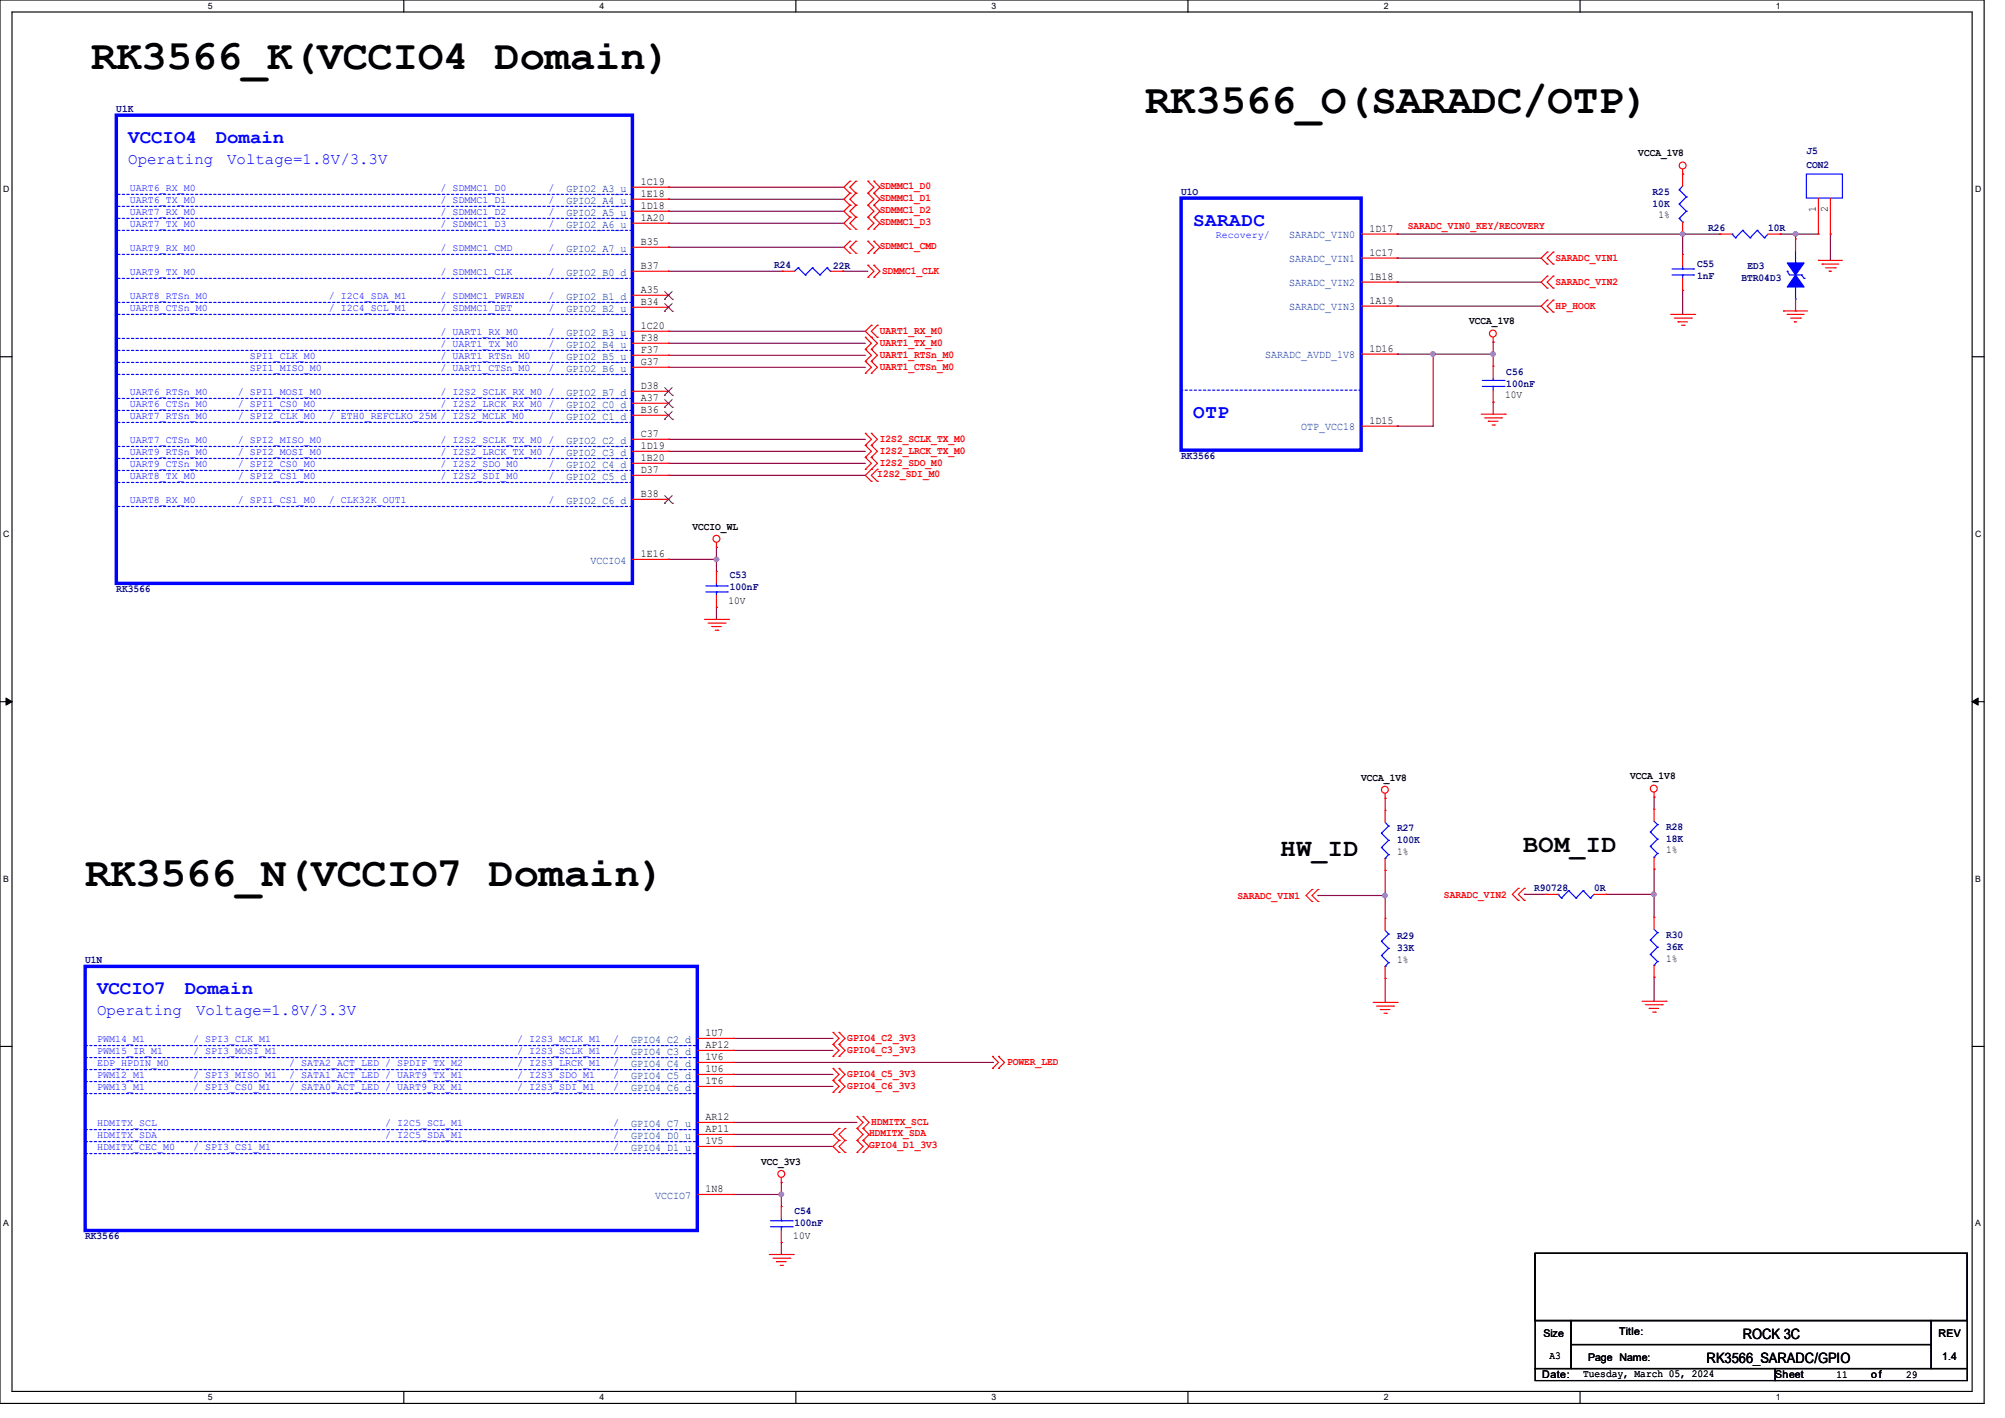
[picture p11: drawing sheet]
<svg xmlns="http://www.w3.org/2000/svg" width="297mm" height="210mm" viewBox="0 0 297 210" stroke-linecap="round" stroke-linejoin="round" font-family="sans-serif">
<path d="M0 0h293.9v207.9h-293.9zM1.8 1.8h290.3v204.3h-290.3z" fill="none" stroke="#000" stroke-width=".17"/>
<g fill="#fff">
<path d="M30.8 .2h.7v1.4h-.7z"/>
<path d="M30.8 206.2h.7v1.4h-.7z"/>
</g>
<path d="M59.8 0v1.8M59.8 206.1v1.8" fill="none" stroke="#000" stroke-width=".17"/>
<g fill="#fff">
<path d="M88.8 .2h.7v1.4h-.7z"/>
<path d="M88.8 206.2h.7v1.4h-.7z"/>
</g>
<path d="M117.9 0v1.8M117.9 206.1v1.8" fill="none" stroke="#000" stroke-width=".17"/>
<g fill="#fff">
<path d="M146.9 .2h.7v1.4h-.7z"/>
<path d="M146.9 206.2h.7v1.4h-.7z"/>
</g>
<path d="M176 0v1.8M176 206.1v1.8" fill="none" stroke="#000" stroke-width=".17"/>
<g fill="#fff">
<path d="M205 .2h.7v1.4h-.7z"/>
<path d="M205 206.2h.7v1.4h-.7z"/>
</g>
<path d="M234.1 0v1.8M234.1 206.1v1.8" fill="none" stroke="#000" stroke-width=".17"/>
<g fill="#fff">
<path d="M263.1 .2h.6v1.4h-.6z"/>
<path d="M263.1 206.2h.6v1.4h-.6z"/>
<path d="M.5 27.3h.9v1.4h-.9z"/>
<path d="M292.6 27.3h.9v1.4h-.9z"/>
<path d="M.5 78.4h.9v1.4h-.9z"/>
<path d="M292.6 78.4h.9v1.4h-.9z"/>
</g>
<path d="M0 52.8h1.8M292.1 52.8h1.8" fill="none" stroke="#000" stroke-width=".17"/>
<g fill="#fff">
<path d="M.5 129.5h.8v1.4h-.8z"/>
<path d="M292.6 129.5h.8v1.4h-.8z"/>
</g>
<path d="M0 103.9h1.8M292.1 103.9h1.8" fill="none" stroke="#000" stroke-width=".17"/>
<path d="M.9 103.4l.9 .5-.9 .5zM292.1 103.9l.9-.5v1z" fill="#000" stroke="#000" stroke-width=".15"/>
<g fill="#fff">
<path d="M.5 180.5h.8v1.4h-.8z"/>
<path d="M292.6 180.5h.8v1.4h-.8z"/>
</g>
<path d="M0 155h1.8M292.1 155h1.8M227.4 185.6h64v10h-64zM227.4 195.6h5.3v7.1h-5.3zM232.7 195.6h53.4v3.5h-53.4zM232.7 199.1h53.4v3.6h-53.4zM286.1 195.6h5.3v7.1h-5.3zM227.4 202.7h35.6v1.8h-35.6zM263 202.7h28.4v1.8h-28.4z" fill="none" stroke="#000" stroke-width=".17"/>
<g fill="none" stroke="#800040" stroke-width=".17">
<path d="M99 27.7h.1M99 29.5h.1M99 31.3h.1M99 36.6h.1M99 33.1h.1M99 27.7h26M99 29.5h26M99 31.3h26M99 36.6h26M99 33.1h26M207 34.7h.1M207 38.2h.1"/>
<path d="M207 34.7h47.8M207 38.2h21.3M249.3 34.7h.1M249.3 34.7v3M263.7 34.7h.1M263.7 34.7h5.7M266 34.7h.1M266 34.7v.7M271.1 34.7h.1M271.1 34.7v3.9M99 40.2h.1M99 49.1h.1"/>
<path d="M99 50.8h.1M99 52.6h.1M99 54.4h.1M99 40.2h16.9M99 49.1h29.2M99 50.8h29.2M99 52.6h29.2M99 54.4h29.2M124.8 40.2h.1M124.8 40.2h3.8M207 52.5h.1M207 45.3h.1"/>
<path d="M207 41.8h.1M207 52.5h14.2M207 45.3h21.3M207 41.8h21.3M212.3 52.5h.1M212.3 52.5v10.6h-5.3M221.2 52.5h.1M221.2 59.6h.1M221.2 50.7h.1M221.2 50.7v3.5M221.2 59.6v1.7M249.3 43h.1"/>
<path d="M249.3 43v3.6M99 65.1h.1M99 66.8h.1M99 68.6h.1M99 70.4h.1M99 65.1h29.2M99 66.8h29.2M99 68.6h29.2M99 70.4h29.2M207 63.1h.1M99 82.8h.1M99 82.8h7.1"/>
<path d="M106.1 82.8h.1M106.1 90h.1M106.1 81.1h.1M106.1 81.1v3.5M106.1 90v1.7M205.2 118.2h.1M205.2 118.2v1.8M245 118.1h.1M245 118.1v1.7M195.2 132.6h.1M195.2 132.6h10M205.2 128.9h.1"/>
<path d="M205.2 132.6h.1M205.2 128.9v7.1M225.8 132.5h.1M225.8 132.5h3.2M237.9 132.5h.1M237.9 132.5h7.1M245 128.7h.1M245 132.5h.1M245 128.7v7.1M108.6 159.1h.1M108.6 155.6h.1M108.6 153.8h.1"/>
<path d="M108.6 159.1h14.8M108.6 155.6h14.8M108.6 153.8h14.8M108.6 157.4h38.4M147 157.4h.1M205.2 144.9h.1M205.2 144.9v3.6M245 144.7h.1M245 144.7v3.6M108.6 176.9h.1M108.6 169.8h.1M108.6 166.2h.1"/>
<path d="M108.6 168h.1M108.6 160.9h.1M108.6 176.9h7.1M108.6 169.8h14.8M108.6 166.2h18.4M108.6 168h14.8M108.6 160.9h14.8M115.7 175.1h.1M115.7 176.9h.1M115.7 175.1v3.6M115.7 184h.1M115.7 184v1.8"/>
</g>
<g fill="#f0f" stroke="#f0f" stroke-width=".17">
<circle cx="106.1" cy="82.8" r=".33"/>
<circle cx="221.2" cy="52.4" r=".33"/>
<circle cx="249.3" cy="34.6" r=".33"/>
<circle cx="115.7" cy="176.9" r=".33"/>
<circle cx="212.3" cy="52.4" r=".33"/>
<circle cx="266" cy="34.6" r=".33"/>
<circle cx="205.2" cy="132.6" r=".33"/>
<circle cx="245" cy="132.4" r=".33"/>
</g>
<g fill="none" stroke="#f00" stroke-width=".17">
<path d="M93.7 27.7h5.3M93.7 29.5h5.3M93.7 31.3h5.3M93.7 33.1h5.3M93.7 36.6h5.3M99 27.7h.1M99 29.5h.1M99 31.3h.1M99 33.1h.1M99 36.6h.1M125.9 26.8h.1M125.9 28.6h.1"/>
<path d="M125.9 30.4h.1M125.9 32.2h.1M125.9 34h.1M125.9 35.7h.1M125.9 37.5h.1M125.9 26.8l-.9 .9 .9 .9M125.9 32.2l-.9 .9 .9 .9M125.9 28.6l-.9 .9 .9 .9M125.9 30.4l-.9 .9 .9 .9M125.9 35.7l-.9 .9 .9 .9M126.8 28.6h.1M126.8 26.8h.1"/>
<path d="M126.8 30.4h.1M126.8 32.2h.1M126.8 34h.1M126.8 37.5h.1M126.8 35.7h.1M126.8 35.7l-.9 .9 .9 .9M126.8 26.8l-.9 .9 .9 .9M126.8 30.4l-.9 .9 .9 .9M126.8 28.6l-.9 .9 .9 .9M126.8 32.2l-.9 .9 .9 .9M128.6 39.3h.1M128.6 28.6h.1"/>
<path d="M128.6 26.8h.1M128.6 30.4h.1M128.6 32.2h.1M128.6 34h.1M128.6 37.5h.1M128.6 35.7h.1M128.6 39.3l.9 .9-.9 .9M128.6 30.4l.9 .9-.9 .9M128.6 26.8l.9 .9-.9 .9M128.6 32.2l.9 .9-.9 .9M128.6 28.6l.9 .9-.9 .9M128.6 35.7l.9 .9-.9 .9"/>
<path d="M129.5 39.3h.1M129.5 28.6h.1M129.5 26.8h.1M129.5 30.4h.1M129.5 32.2h.1M129.5 34h.1M129.5 37.5h.1M129.5 35.7h.1M129.5 39.3l.8 .9-.8 .9M129.5 32.2l.8 .9-.8 .9M129.5 26.8l.8 .9-.8 .9M129.5 28.6l.8 .9-.8 .9"/>
<path d="M129.5 35.7l.8 .9-.8 .9M129.5 30.4l.8 .9-.8 .9M201.6 34.7h5.4M201.6 38.2h5.4M207 34.7h.1M207 38.2h.1M229.2 37.3h.1M229.2 39.1h.1M229.2 37.3l-.9 .9 .9 .9M230.1 39.1h.1M230.1 37.3h.1M230.1 37.3l-.9 .9 .9 .9"/>
<path d="M249.3 25.8h.1M249.3 34.7h.1M249.3 37.7h.1M249.3 25.1v2.5M249.3 32.9v1.8M249.3 37.7v1.8M254.8 34.7h.1M254.8 34.7h1.8M261.9 34.7h1.8M263.7 34.7h.1M266 35.4h.1M266 35.4v1.8"/>
<path d="M269.4 38.6h.1M269.4 34.7h.1M269.4 38.6h3.5M269.4 29.3v5.4M269.9 39.1h.1M269.9 39.1h2.5M270.4 39.7h1.5M271.1 34.7h.1M271.1 29.3v5.4M271.9 39.7h.1M93.7 40.2h5.3M93.7 43.7h5.3"/>
<path d="M93.7 45.5h5.3M93.7 49.1h5.3M93.7 50.8h5.3M93.7 52.6h5.3M93.7 54.4h5.3M93.7 58h5.3M93.7 59.7h5.3M99 40.2h.1M99 43.7h.1M99 45.5h.1M99 49.1h.1M99 50.8h.1"/>
<path d="M99 52.6h.1M99 54.4h.1M99 58h.1M99 59.7h.1M115.9 40.2h.1M115.9 40.2h1.8M123 40.2h1.8M124.8 40.2h.1M128.2 51.7h.1M128.2 50h.1M128.2 55.3h.1M128.2 53.5h.1"/>
<path d="M128.2 50l.9 .8-.9 .9M128.2 53.5l.9 .9-.9 .9M128.2 51.7l.9 .9-.9 .9M128.6 41.1h.1M129.1 48.2h.1M129.1 50h.1M129.1 51.7h.1M129.1 55.3h.1M129.1 53.5h.1M129.1 48.2l-.9 .9 1.8 1.7-.9 .9M129.1 53.5l.9 .9-.9 .9M129.1 51.7l.9 .9-.9 .9"/>
<path d="M129.5 41.1h.1M130 50h.1M130 48.2h.1M130 48.2l-.9 .9 .9 .9M201.6 41.8h5.4M201.6 45.3h5.4M201.6 52.5h5.4M207 41.8h.1M207 45.3h.1M207 52.5h.1M221.2 50.7h.1M221.2 54.2h.1"/>
<path d="M221.2 59.6h.1M221.2 50v.7M221.2 54.2v1.8M221.2 57.8v1.8M229.2 44.4h.1M229.2 46.2h.1M229.2 40.9h.1M229.2 42.7h.1M229.2 44.4l-.9 .9 .9 .9M229.2 40.9l-.9 .9 .9 .9M230.1 46.2h.1M230.1 44.4h.1"/>
<path d="M230.1 42.7h.1M230.1 40.9h.1M230.1 44.4l-.9 .9 .9 .9M230.1 40.9l-.9 .9 .9 .9M247.5 46.6h3.5M248 47.1h2.5M248.6 47.7h.1M248.6 47.7h1.4M249.1 48.2h.4M249.3 43h.1M249.3 41.2v1.8M249.5 48.2h.1"/>
<path d="M250.5 47.1h.1M251 46.6h.1M264.2 46.1h.1M264.2 46.1h3.6M264.8 46.6h.1M264.8 46.6h2.5M265.3 47.1h1.4M265.8 47.7h.1M265.8 47.7h.3M266 46.1h.1M266 44.3v1.8M266.7 47.1h.1"/>
<path d="M271 40.2h.1M271 40.2h.3M93.7 61.5h5.3M93.7 65.1h5.3M93.7 66.8h5.3M93.7 68.6h5.3M93.7 70.4h5.3M93.7 74h5.3M99 61.5h.1M99 65.1h.1M99 66.8h.1M99 68.6h.1"/>
<path d="M99 70.4h.1M99 74h.1M128.2 66h.1M128.2 64.2h.1M128.2 67.7h.1M128.2 69.5h.1M128.2 64.2l.9 .9-.9 .9M128.2 66l.9 .8-.9 .9M128.2 67.7l.9 .9-.9 .9M129.1 66h.1M129.1 64.2h.1M129.1 67.7h.1"/>
<path d="M129.1 69.5h.1M129.1 71.3h.1M129.1 64.2l.9 .9-.9 .9M129.1 66l.9 .8-.9 .9M129.1 67.7l.9 .9-1.8 1.8 .9 .9M130 71.3h.1M130 69.5h.1M130 69.5l-.9 .9 .9 .9M201.6 63.1h5.4M207 63.1h.1M219.4 61.3h3.6M219.9 61.9h2.5"/>
<path d="M220.5 62.4h.1M220.5 62.4h1.4M221 62.9h.4M221.4 62.9h.1M222.4 61.9h.1M223 61.3h.1M93.7 82.8h5.3M99 82.8h.1M104.4 91.7h3.5M104.9 92.3h2.5M105.5 92.8h.1M105.5 92.8h1.3"/>
<path d="M106 93.3h.3M106.1 81.1h.1M106.1 84.6h.1M106.1 90h.1M106.1 80.3v.8M106.1 84.6v1.8M106.1 88.2v1.8M106.3 93.3h.1M107.4 92.3h.1M107.9 91.7h.1M205.2 118.2h.1M205.2 117.5v.7"/>
<path d="M245 118.1h.1M245 119.8h.1M245 117.3v.8M245 119.8v1.8M194.4 133.5h.1M194.4 131.7h.1M194.4 131.7l-.9 .9 .9 .9M195.2 133.5h.1M195.2 131.7h.1M195.2 131.7l-.8 .9 .8 .9M205.2 136h.1M205.2 120h.1"/>
<path d="M205.2 128.9h.1M205.2 120v1.8M205.2 127.1v1.8M205.2 136v1.8M224.9 133.3h.1M224.9 131.6h.1M224.9 131.6l-.9 .9 .9 .8M225.8 133.3h.1M225.8 131.6h.1M225.8 131.6l-.9 .9 .9 .8M229 132.5h.1M229 132.5h1.8"/>
<path d="M236.1 132.5h1.8M237.9 132.5h.1M245 135.8h.1M245 128.7h.1M245 127v1.7M245 135.8v1.8M103.3 153.8h5.3M103.3 155.6h5.3M103.3 157.4h5.3M103.3 159.1h5.3M108.6 153.8h.1M108.6 155.6h.1"/>
<path d="M108.6 157.4h.1M108.6 159.1h.1M123.4 154.7h.1M123.4 152.9h.1M123.4 156.5h.1M123.4 158.2h.1M123.4 152.9l.9 .9-.9 .9M123.4 154.7l.9 .9-.9 .9M123.4 158.2l.9 .9-.9 .9M124.3 154.7h.1M124.3 152.9h.1M124.3 156.5h.1"/>
<path d="M124.3 158.2h.1M124.3 152.9l.9 .9-.9 .9M124.3 154.7l.9 .9-.9 .9M124.3 158.2l.9 .9-.9 .9M147 158.2h.1M147 156.5h.1M147 156.5l.9 .9-.9 .8M147.9 158.2h.1M147.9 156.5h.1M147.9 156.5l.9 .9-.9 .8M203.4 148.5h3.6M203.9 149h2.5"/>
<path d="M204.5 149.5h.1M204.5 149.5h1.4M205 150.1h.4M205.2 144.9h.1M205.2 143.1v1.8M205.4 150.1h.1M206.4 149h.1M207 148.5h.1M243.2 148.3h3.6M243.8 148.8h2.5M244.3 149.4h.1M244.3 149.4h1.4"/>
<path d="M244.8 149.9h.4M245 144.7h.1M245 143v1.7M245.2 149.9h.1M246.3 148.8h.1M246.8 148.3h.1M103.3 160.9h5.3M103.3 166.2h5.3M103.3 168h5.3M103.3 169.8h5.3M103.3 176.9h5.3M108.6 160.9h.1"/>
<path d="M108.6 166.2h.1M108.6 168h.1M108.6 169.8h.1M108.6 176.9h.1M115.7 175.1h.1M115.7 178.7h.1M115.7 174.4v.7M115.7 178.7v1.8M123.4 160h.1M123.4 161.8h.1M123.4 160l.9 .9-.9 .9M124.3 168.9h.1"/>
<path d="M124.3 170.7h.1M124.3 167.1h.1M124.3 160h.1M124.3 161.8h.1M124.3 168.9l-.9 .9 .9 .9M124.3 167.1l-.9 .9 .9 .9M124.3 160l.9 .9-.9 .9M125.2 170.7h.1M125.2 168.9h.1M125.2 167.1h.1M125.2 168.9l-.9 .9 .9 .9M125.2 167.1l-.9 .9 .9 .9"/>
<path d="M127 170.7h.1M127 168.9h.1M127 167.1h.1M127 165.4h.1M127 165.4l.8 .8-.8 .9M127 168.9l.8 .9-.8 .9M127 167.1l.8 .9-.8 .9M127.8 170.7h.1M127.8 168.9h.1M127.8 167.1h.1M127.8 165.4h.1M127.8 168.9l.9 .9-.9 .9"/>
<path d="M127.8 165.4l.9 .8-.9 .9M127.8 167.1l.9 .9-.9 .9M114 185.8h3.5M114.5 186.4h2.5M115 186.9h.1M115 186.9h1.5M115.6 187.4h.3M115.7 184h.1M115.7 182.2v1.8M115.9 187.4h.1M117 186.4h.1M117.5 185.8h.1"/>
<circle cx="249.3" cy="24.5" r=".51"/>
<circle cx="221.1" cy="49.4" r=".51"/>
<circle cx="106.1" cy="79.8" r=".51"/>
<circle cx="205.1" cy="117" r=".51"/>
<circle cx="245" cy="116.8" r=".51"/>
<circle cx="115.7" cy="173.9" r=".51"/>
</g>
<g fill="none" stroke="#00f" stroke-width=".17">
<path d="M118.2 39.7h.1M118.2 39.7l-.5 .5M118.2 39.7l1.1 1M120.4 39.7h.1M120.4 39.7l-1.1 1M120.4 39.7l1.1 1M122.5 39.7h.1M122.5 39.7l-1 1M122.5 39.7l.5 .5M247.7 39.8h3.2M248.8 28.1h.1M248.8 30.2h.1"/>
<path d="M248.8 32.3h.1M248.8 28.1l1 1.1M248.8 30.2l1 1.1M248.8 32.3l.5 .6M249.3 32.9h.1M249.3 39.8h.1M249.3 27.6l-.5 .5M249.3 39.5v.3M249.8 29.2h.1M249.8 31.3h.1M249.8 29.2l-1 1M249.8 31.3l-1 1"/>
<path d="M250.9 39.8h.1M256.6 34.7h.1M256.6 34.7l.5 .5M257.1 35.2h.1M258.1 34.1h.1M258.1 34.1l1.1 1.1M258.1 34.1l-1 1.1M259.2 35.2h.1M260.3 34.1h.1M260.3 34.1l1.1 1.1M260.3 34.1l-1.1 1.1M261.4 35.2h.1"/>
<path d="M261.9 34.7l-.5 .5M266 38.9h.1M266 37.2v1.7M267.6 25.8h5.3v3.5h-5.3zM119.3 40.7h.1M121.5 40.7h.1M123 40.2h.1M219.6 57.2h3.2M219.6 56.3h3.2M221.2 56.3h.1M221.2 57.2h.1M221.2 56v.3"/>
<path d="M221.2 57.2v.6M222.8 57.2h.1M222.8 56.3h.1M247.7 40.7h3.2M249.3 40.7h.1M249.3 40.7v.5M250.9 40.7h.1M264.8 40.2h.1M264.8 40.2l.3 .5h1.8M266 44.3h.1M266 42.5v1.8M266.9 40.7h.1"/>
<path d="M266.9 40.7l.4 .5M267.3 41.2h.1M104.6 87.7h3.1M104.6 86.8h3.1M106.1 86.8h.1M106.1 87.7h.1M106.1 86.4v.4M106.1 87.7v.5M107.7 87.7h.1M107.7 86.8h.1M204.6 139.4h.1M204.6 123.4h.1"/>
<path d="M204.6 125.5h.1M204.6 139.4l1.1 1.1M204.6 123.4l1.1 1.1M204.6 125.5l1.1 1.1M205.2 127.1h.1M205.2 137.8l.5 .5M205.2 121.8l.5 .5M205.7 138.3h.1M205.7 122.3h.1M205.7 124.5h.1M205.7 126.6h.1M205.7 138.3l-1.1 1.1"/>
<path d="M205.7 122.3l-1.1 1.1M205.7 124.5l-1.1 1M205.7 126.6l-.5 .5M230.8 132.5h.1M230.8 132.5l.5 .5M231.3 133h.1M232.4 131.9h.1M232.4 131.9l1.1 1.1M232.4 131.9l-1.1 1.1M233.5 133h.1M234.5 131.9h.1M234.5 131.9l1.1 1.1"/>
<path d="M234.5 131.9l-1 1.1M235.6 133h.1M236.1 132.5l-.5 .5M244.5 139.2h.1M244.5 123.2h.1M244.5 125.3h.1M244.5 139.2l1 1.1M244.5 123.2l1 1.1M244.5 125.3l1 1.1M245 127h.1M245 137.6l.5 .5M245 121.6l.5 .5"/>
<path d="M245.5 138.1h.1M245.5 122.1h.1M245.5 124.3h.1M245.5 126.4h.1M245.5 138.1l-1 1.1M245.5 122.1l-1 1.1M245.5 124.3l-1 1M245.5 126.4l-.5 .6M204.6 141.5h.1M204.6 141.5l1.1 1.1M205.2 143.1h.1M205.7 140.5h.1"/>
<path d="M205.7 142.6h.1M205.7 140.5l-1.1 1M205.7 142.6l-.5 .5M244.5 141.4h.1M244.5 141.4l1 1M245 143h.1M245.5 140.3h.1M245.5 142.4h.1M245.5 140.3l-1 1.1M245.5 142.4l-.5 .6M114.1 181.7h3.2M114.1 180.8h3.2"/>
<path d="M115.7 180.8h.1M115.7 181.7h.1M115.7 180.5v.3M115.7 181.7v.5M117.3 181.7h.1M117.3 180.8h.1"/>
</g>
<g fill="none" stroke="#00f" stroke-width=".17" stroke-dasharray=".3 .3">
<path d="M17.4 34.1h76.3M17.4 28.8h76.3M17.4 30.6h76.3M17.4 37.7h76.3M17.4 32.3h76.3M93.7 34.1h.1M93.7 28.8h.1M93.7 30.6h.1M93.7 37.7h.1M93.7 32.3h.1M17.4 51.9h76.3M17.4 53.7h76.3"/>
<path d="M17.4 50.1h76.3M17.4 44.8h76.3M17.4 55.5h76.3M17.4 46.6h76.3M17.4 41.2h76.3M17.4 59h76.3M93.7 51.9h.1M93.7 53.7h.1M93.7 50.1h.1M93.7 44.8h.1M93.7 55.5h.1M93.7 46.6h.1"/>
<path d="M93.7 41.2h.1M93.7 59h.1M175 57.8h.1M201.6 57.8h-26.6M17.4 62.6h76.3M17.4 60.8h76.3M17.4 69.7h76.3M17.4 75h76.3M17.4 67.9h76.3M17.4 71.5h76.3M17.4 66.1h76.3M93.7 62.6h.1"/>
<path d="M93.7 60.8h.1M93.7 69.7h.1M93.7 75h.1M93.7 67.9h.1M93.7 71.5h.1M93.7 66.1h.1M12.6 156.6h90.7M12.6 154.9h90.7M12.6 158.4h90.7M103.3 156.6h.1M103.3 154.9h.1M103.3 158.4h.1"/>
<path d="M12.6 169.1h90.7M12.6 160.2h90.7M12.6 170.9h90.7M12.6 162h90.7M12.6 167.3h90.7M103.3 169.1h.1M103.3 160.2h.1M103.3 170.9h.1M103.3 162h.1M103.3 167.3h.1"/>
</g>
<path d="M17.2 17.1h76.5v69.3h-76.5zM175 29.3h26.6v37.4h-26.6zM12.6 143.1h90.7v39.1h-90.7z" fill="none" stroke="#00f" stroke-width=".51"/>
<g fill="none" stroke="#804000" stroke-width=".15">
<path d="M98.4 44.3h.1M98.4 46.1h.1M98.4 58.5h.1M98.5 43.2l1.1 1.1M98.5 45l1.1 1.1M98.5 57.4l1.1 1.1M98.5 59.2l1.1 1.1M99.6 43.2l-1.2 1.1M99.6 45l-1.2 1.1M99.6 57.4l-1.2 1.1M99.6 59.2l-1.2 1.1M99.6 44.3h.1"/>
<path d="M99.6 46.1h.1M99.6 58.5h.1M98.4 60.3h.1M98.4 62.1h.1M98.4 74.5h.1M98.5 61l1.1 1.1M98.5 73.4l1.1 1.1M99.6 61l-1.2 1.1M99.6 73.4l-1.2 1.1M99.6 60.3h.1M99.6 62.1h.1M99.6 74.5h.1"/>
</g>
<g fill="#00f" stroke="#00f" stroke-width=".17">
<path d="M264.8 38.9h2.5l-1.3 1.8z" fill-rule="evenodd"/>
<path d="M266 40.7l1.3 1.8h-2.5z" fill-rule="evenodd"/>
</g>
<g font-size="6.2">
<text x="13.5" y="10.2">RK3566_K(VCCIO4 Domain)</text>
<text x="169.6" y="16.8">RK3566_O(SARADC/OTP)</text>
<text x="12.6" y="131.3">RK3566_N(VCCIO7 Domain)</text>
</g>
<g font-size="3.7">
<text x="189.7" y="126.7">HW_ID</text>
<text x="225.6" y="126.2">BOM_ID</text>
</g>
<g font-size="2.8" fill="#00f">
<text x="19" y="21.2">VCCIO4</text>
<text x="32" y="21.2">Domain</text>
<text x="176.7" y="33.5">SARADC</text>
<text x="176.7" y="61.9">OTP</text>
<text x="14.4" y="147.3">VCCIO7</text>
<text x="27.4" y="147.3">Domain</text>
</g>
<g font-size="2.3" fill="#00f">
<text x="19" y="24.3">Operating</text>
<text x="33.7" y="24.3">Voltage=1.8V/3.3V</text>
<text x="14.4" y="150.4">Operating</text>
<text x="29" y="150.4">Voltage=1.8V/3.3V</text>
</g>
<g font-size="2.1">
<text x="252.8" y="201.8">RK3566_SARADC/GPIO</text>
<text x="258.2" y="198.2">ROCK 3C</text>
</g>
<g font-size="1.6" fill="#000080">
<text x="17.2" y="16.6">U1K</text>
<text x="267.6" y="22.8">J5</text>
<text x="175" y="28.8">U1O</text>
<text x="244.8" y="28.8">R25</text>
<text x="267.6" y="24.9">CON2</text>
<text x="244.8" y="30.6">10K</text>
<text x="253" y="34.2">R26</text>
<text x="261.9" y="34.2">10R</text>
<text x="114.7" y="39.7">R24</text>
<text x="123.4" y="39.8">22R</text>
<text x="251.4" y="39.5">C55</text>
<text x="251.4" y="41.3">1nF</text>
<text x="258" y="41.6">BTR04D3</text>
<text x="258.9" y="39.8">ED3</text>
<text x="223.1" y="55.5">C56</text>
<text x="223.1" y="57.3">100nF</text>
<text x="175" y="67.9">RK3566</text>
<text x="17.2" y="87.7">RK3566</text>
<text x="108.1" y="85.6">C53</text>
<text x="108.1" y="87.3">100nF</text>
<text x="207" y="123.1">R27</text>
<text x="207" y="124.8">100K</text>
<text x="246.8" y="122.9">R28</text>
<text x="246.8" y="124.7">18K</text>
<text x="227.2" y="131.9">R90728</text>
<text x="236.1" y="131.9">0R</text>
<text x="12.6" y="142.6">U1N</text>
<text x="207" y="139.1">R29</text>
<text x="207" y="140.8">33K</text>
<text x="246.8" y="138.9">R30</text>
<text x="246.8" y="140.7">36K</text>
<text x="117.7" y="179.8">C54</text>
<text x="12.6" y="183.5">RK3566</text>
<text x="117.7" y="181.6">100nF</text>
</g>
<g font-size="1.6">
<text x="242.7" y="23.2">VCCA_1V8</text>
<text x="94.9" y="27.3">1C19</text>
<text x="94.9" y="29.1">1E18</text>
<text x="94.9" y="30.9">1D18</text>
<text x="94.9" y="32.7">1A20</text>
<text x="202.9" y="34.3">1D17</text>
<text x="245.7" y="32.3">1%</text>
<text x="269" y="31.5" transform="rotate(-90 269 31.5)">1</text>
<text x="270.8" y="31.5" transform="rotate(-90 270.8 31.5)">2</text>
<text x="94.9" y="36.2">B35</text>
<text x="94.9" y="39.8">B37</text>
<text x="202.9" y="37.8">1C17</text>
<text x="202.9" y="41.4">1B18</text>
<text x="94.9" y="43.3">A35</text>
<text x="94.9" y="45.1">B34</text>
<text x="202.9" y="45">1A19</text>
<text x="94.9" y="48.7">1C20</text>
<text x="94.9" y="50.5">F38</text>
<text x="94.9" y="52.2">F37</text>
<text x="202.9" y="52.1">1D16</text>
<text x="217.6" y="48">VCCA_1V8</text>
<text x="94.9" y="54">G37</text>
<text x="94.9" y="57.6">D38</text>
<text x="94.9" y="59.4">A37</text>
<text x="223" y="59">10V</text>
<text x="94.9" y="61.1">B36</text>
<text x="94.9" y="64.7">C37</text>
<text x="202.9" y="62.7">1D15</text>
<text x="94.9" y="66.5">1D19</text>
<text x="94.9" y="68.2">1B20</text>
<text x="94.9" y="70">D37</text>
<text x="94.9" y="73.6">B38</text>
<text x="94.9" y="82.5">1E16</text>
<text x="102.6" y="78.4">VCCIO_WL</text>
<text x="107.9" y="89.4">10V</text>
<text x="201.6" y="115.6">VCCA_1V8</text>
<text x="241.5" y="115.4">VCCA_1V8</text>
<text x="207" y="126.6">1%</text>
<text x="246.8" y="126.4">1%</text>
<text x="207" y="142.6">1%</text>
<text x="246.8" y="142.4">1%</text>
<text x="104.5" y="153.4">1U7</text>
<text x="104.5" y="155.2">AP12</text>
<text x="104.5" y="157">1V6</text>
<text x="104.5" y="158.8">1U6</text>
<text x="104.5" y="160.5">1T6</text>
<text x="104.5" y="165.9">AR12</text>
<text x="104.5" y="167.6">AP11</text>
<text x="104.5" y="169.4">1V5</text>
<text x="112.7" y="172.5">VCC_3V3</text>
<text x="104.5" y="176.5">1N8</text>
<text x="117.5" y="183.5">10V</text>
<text x="239.9" y="197.7">Title:</text>
<text x="228.6" y="198.1">Size</text>
<text x="229.5" y="201.2">A3</text>
<text x="234.5" y="203.9">Tuesday, March 05, 2024</text>
<text x="235.2" y="201.6">Page Name:</text>
<text x="287.1" y="198.1">REV</text>
<text x="287.7" y="201.5">1.4</text>
<text x="228.5" y="204.1">Date:</text>
<text x="263" y="204.1">Sheet</text>
<text x="272" y="204.1">11</text>
<text x="277.2" y="204.1">o f</text>
<text x="282.4" y="204.1">29</text>
</g>
<g font-size="1.6" fill="#004080">
<text x="83.9" y="28.4">GPIO2_A3_u</text>
<text x="83.9" y="30.1">GPIO2_A4_u</text>
<text x="83.9" y="31.9">GPIO2_A5_u</text>
<text x="83.9" y="33.7">GPIO2_A6_u</text>
<text x="191" y="35.3">SARADC_VIN0</text>
<text x="83.9" y="37.3">GPIO2_A7_u</text>
<text x="83.9" y="40.8">GPIO2_B0_d</text>
<text x="191" y="38.9">SARADC_VIN1</text>
<text x="83.9" y="44.4">GPIO2_B1_d</text>
<text x="83.9" y="46.1">GPIO2_B2_u</text>
<text x="191" y="42.4">SARADC_VIN2</text>
<text x="191" y="46">SARADC_VIN3</text>
<text x="83.9" y="49.7">GPIO2_B3_u</text>
<text x="83.9" y="51.5">GPIO2_B4_u</text>
<text x="83.9" y="53.3">GPIO2_B5_u</text>
<text x="187.4" y="53.1">SARADC_AVDD_1V8</text>
<text x="83.9" y="55">GPIO2_B6_u</text>
<text x="83.9" y="58.6">GPIO2_B7_d</text>
<text x="83.9" y="60.4">GPIO2_C0_d</text>
<text x="83.9" y="62.1">GPIO2_C1_d</text>
<text x="83.9" y="65.7">GPIO2_C2_d</text>
<text x="192.7" y="63.8">OTP_VCC18</text>
<text x="83.9" y="67.5">GPIO2_C3_d</text>
<text x="83.9" y="69.3">GPIO2_C4_d</text>
<text x="83.9" y="71">GPIO2_C5_d</text>
<text x="83.9" y="74.6">GPIO2_C6_d</text>
<text x="87.5" y="83.5">VCCIO4</text>
<text x="93.5" y="154.4">GPIO4_C2_d</text>
<text x="93.5" y="156.2">GPIO4_C3_d</text>
<text x="93.5" y="158">GPIO4_C4_d</text>
<text x="93.5" y="159.8">GPIO4_C5_d</text>
<text x="93.5" y="161.5">GPIO4_C6_d</text>
<text x="93.5" y="166.9">GPIO4_C7_u</text>
<text x="93.5" y="168.7">GPIO4_D0_u</text>
<text x="93.5" y="170.4">GPIO4_D1_u</text>
<text x="97.1" y="177.5">VCCIO7</text>
</g>
<g font-size="1.6" fill="#f00">
<text x="130.3" y="27.9">SDMMC1_D0</text>
<text x="130.3" y="29.7">SDMMC1_D1</text>
<text x="130.3" y="31.5">SDMMC1_D2</text>
<text x="130.3" y="33.3">SDMMC1_D3</text>
<text x="208.5" y="33.9">SARADC_VIN0_KEY/RECOVERY</text>
<text x="130.3" y="36.8">SDMMC1_CMD</text>
<text x="130.7" y="40.6">SDMMC1_CLK</text>
<text x="230.4" y="38.6">SARADC_VIN1</text>
<text x="230.4" y="45.7">HP_HOOK</text>
<text x="230.4" y="42.2">SARADC_VIN2</text>
<text x="130.3" y="49.4">UART1_RX_M0</text>
<text x="130.3" y="51.2">UART1_TX_M0</text>
<text x="130.3" y="53">UART1_RTSn_M0</text>
<text x="130.3" y="54.8">UART1_CTSn_M0</text>
<text x="130.3" y="65.4">I2S2_SCLK_TX_M0</text>
<text x="130" y="70.6">I2S2_SDI_M0</text>
<text x="130.3" y="67.2">I2S2_LRCK_TX_M0</text>
<text x="130.3" y="69">I2S2_SDO_M0</text>
<text x="183.3" y="133.2">SARADC_VIN1</text>
<text x="213.9" y="133">SARADC_VIN2</text>
<text x="125.5" y="154.2">GPIO4_C2_3V3</text>
<text x="125.5" y="156">GPIO4_C3_3V3</text>
<text x="125.5" y="159.5">GPIO4_C5_3V3</text>
<text x="125.5" y="161.3">GPIO4_C6_3V3</text>
<text x="149.2" y="157.7">POWER_LED</text>
<text x="129.1" y="166.6">HDMITX_SCL</text>
<text x="128.7" y="170">GPIO4_D1_3V3</text>
<text x="128.7" y="168.2">HDMITX_SDA</text>
</g>
<g font-size="1.5" fill="#00f">
<text x="19.2" y="28.2">UART6_RX_M0</text>
<text x="65.2" y="28.2">/ SDMMC1_D0</text>
<text x="81.2" y="28.2">/</text>
<text x="19.2" y="30">UART6_TX_M0</text>
<text x="19.2" y="31.8">UART7_RX_M0</text>
<text x="19.2" y="33.6">UART7_TX_M0</text>
<text x="65.2" y="33.6">/ SDMMC1_D3</text>
<text x="65.2" y="30">/ SDMMC1_D1</text>
<text x="65.2" y="31.8">/ SDMMC1_D2</text>
<text x="81.2" y="33.6">/</text>
<text x="81.2" y="30">/</text>
<text x="81.2" y="31.8">/</text>
<text x="180.1" y="35.2">Recovery/</text>
<text x="19.2" y="37.1">UART9_RX_M0</text>
<text x="19.2" y="40.7">UART9_TX_M0</text>
<text x="65.2" y="37.1">/ SDMMC1_CMD</text>
<text x="65.2" y="40.7">/ SDMMC1_CLK</text>
<text x="81.2" y="40.7">/</text>
<text x="81.2" y="37.1">/</text>
<text x="19.2" y="46">UART8_CTSn_M0</text>
<text x="19.2" y="44.2">UART8_RTSn_M0</text>
<text x="48.7" y="44.2">/ I2C4_SDA_M1</text>
<text x="48.7" y="46">/ I2C4_SCL_M1</text>
<text x="65.2" y="44.2">/ SDMMC1_PWREN</text>
<text x="65.2" y="46">/ SDMMC1_DET</text>
<text x="81.2" y="46">/</text>
<text x="81.2" y="44.2">/</text>
<text x="37" y="53.1">SPI1_CLK_M0</text>
<text x="65.2" y="49.6">/ UART1_RX_M0</text>
<text x="65.2" y="51.4">/ UART1_TX_M0</text>
<text x="65.2" y="53.1">/ UART1_RTSn_M0</text>
<text x="81.2" y="49.6">/</text>
<text x="81.2" y="53.1">/</text>
<text x="81.2" y="51.4">/</text>
<text x="19.2" y="58.5">UART6_RTSn_M0</text>
<text x="35.2" y="58.5">/ SPI1_MOSI_M0</text>
<text x="37" y="54.9">SPI1_MISO_M0</text>
<text x="65.2" y="58.5">/ I2S2_SCLK_RX_M0 /</text>
<text x="65.2" y="54.9">/ UART1_CTSn_M0</text>
<text x="81.2" y="54.9">/</text>
<text x="19.2" y="60.2">UART6_CTSn_M0</text>
<text x="19.2" y="62">UART7_RTSn_M0</text>
<text x="19.2" y="65.6">UART7_CTSn_M0</text>
<text x="35.2" y="62">/ SPI2_CLK_M0</text>
<text x="35.2" y="65.6">/ SPI2_MISO_M0</text>
<text x="35.2" y="60.2">/ SPI1_CS0_M0</text>
<text x="48.7" y="62">/ ETH0_REFCLKO_25M / I2S2_MCLK_M0</text>
<text x="65.2" y="65.6">/ I2S2_SCLK_TX_M0 /</text>
<text x="65.2" y="60.2">/ I2S2_LRCK_RX_M0 /</text>
<text x="81.2" y="62">/</text>
<text x="19.2" y="69.1">UART9_CTSn_M0</text>
<text x="19.2" y="67.4">UART9_RTSn_M0</text>
<text x="19.2" y="70.9">UART8_TX_M0</text>
<text x="35.2" y="70.9">/ SPI2_CS1_M0</text>
<text x="35.2" y="67.4">/ SPI2_MOSI_M0</text>
<text x="35.2" y="69.1">/ SPI2_CS0_M0</text>
<text x="65.2" y="67.4">/ I2S2_LRCK_TX_M0 /</text>
<text x="65.2" y="70.9">/ I2S2_SDI_M0</text>
<text x="65.2" y="69.1">/ I2S2_SDO_M0</text>
<text x="81.2" y="69.1">/</text>
<text x="81.2" y="70.9">/</text>
<text x="19.2" y="74.5">UART8_RX_M0</text>
<text x="35.2" y="74.5">/ SPI1_CS1_M0</text>
<text x="48.7" y="74.5">/ CLK32K_OUT1</text>
<text x="81.2" y="74.5">/</text>
<text x="14.4" y="154.3">PWM14_M1</text>
<text x="28.6" y="154.3">/ SPI3_CLK_M1</text>
<text x="76.6" y="154.3">/ I2S3_MCLK_M1</text>
<text x="90.8" y="154.3">/</text>
<text x="14.4" y="161.4">PWM13_M1</text>
<text x="14.4" y="159.6">PWM12_M1</text>
<text x="14.4" y="157.9">EDP_HPDIN_M0</text>
<text x="14.4" y="156.1">PWM15_IR_M1</text>
<text x="28.6" y="159.6">/ SPI3_MISO_M1</text>
<text x="28.6" y="156.1">/ SPI3_MOSI_M1</text>
<text x="28.6" y="161.4">/ SPI3_CS0_M1</text>
<text x="42.8" y="157.9">/ SATA2_ACT_LED / SPDIF_TX_M2</text>
<text x="42.8" y="161.4">/ SATA0_ACT_LED / UART9_RX_M1</text>
<text x="42.8" y="159.6">/ SATA1_ACT_LED / UART9_TX_M1</text>
<text x="76.6" y="156.1">/ I2S3_SCLK_M1</text>
<text x="76.6" y="159.6">/ I2S3_SDO_M1</text>
<text x="76.6" y="157.9">/ I2S3_LRCK_M1</text>
<text x="76.6" y="161.4">/ I2S3_SDI_M1</text>
<text x="90.8" y="159.6">/</text>
<text x="90.8" y="156.1">/</text>
<text x="90.8" y="161.4">/</text>
<text x="90.8" y="157.9">/</text>
<text x="14.4" y="166.8">HDMITX_SCL</text>
<text x="57.1" y="166.8">/ I2C5_SCL_M1</text>
<text x="90.8" y="166.8">/</text>
<text x="14.4" y="168.5">HDMITX_SDA</text>
<text x="14.4" y="170.3">HDMITX_CEC_M0</text>
<text x="28.6" y="170.3">/ SPI3_CS1_M1</text>
<text x="57.1" y="168.5">/ I2C5_SDA_M1</text>
<text x="90.8" y="170.3">/</text>
<text x="90.8" y="168.5">/</text>
</g>
<g font-size="1.3">
<text x="30.8" y="1.3">5</text>
<text x="88.8" y="1.3">4</text>
<text x="146.9" y="1.3">3</text>
<text x="205" y="1.3">2</text>
<text x="263.1" y="1.3">1</text>
<text x=".5" y="28.4">D</text>
<text x="292.6" y="28.4">D</text>
<text x=".5" y="79.5">C</text>
<text x="292.6" y="79.5">C</text>
<text x=".5" y="130.6">B</text>
<text x="292.6" y="130.6">B</text>
<text x=".5" y="181.7">A</text>
<text x="292.6" y="181.7">A</text>
<text x="30.8" y="207.4">5</text>
<text x="88.8" y="207.4">4</text>
<text x="146.9" y="207.4">3</text>
<text x="205" y="207.4">2</text>
<text x="263.1" y="207.4">1</text>
</g>
</svg>
